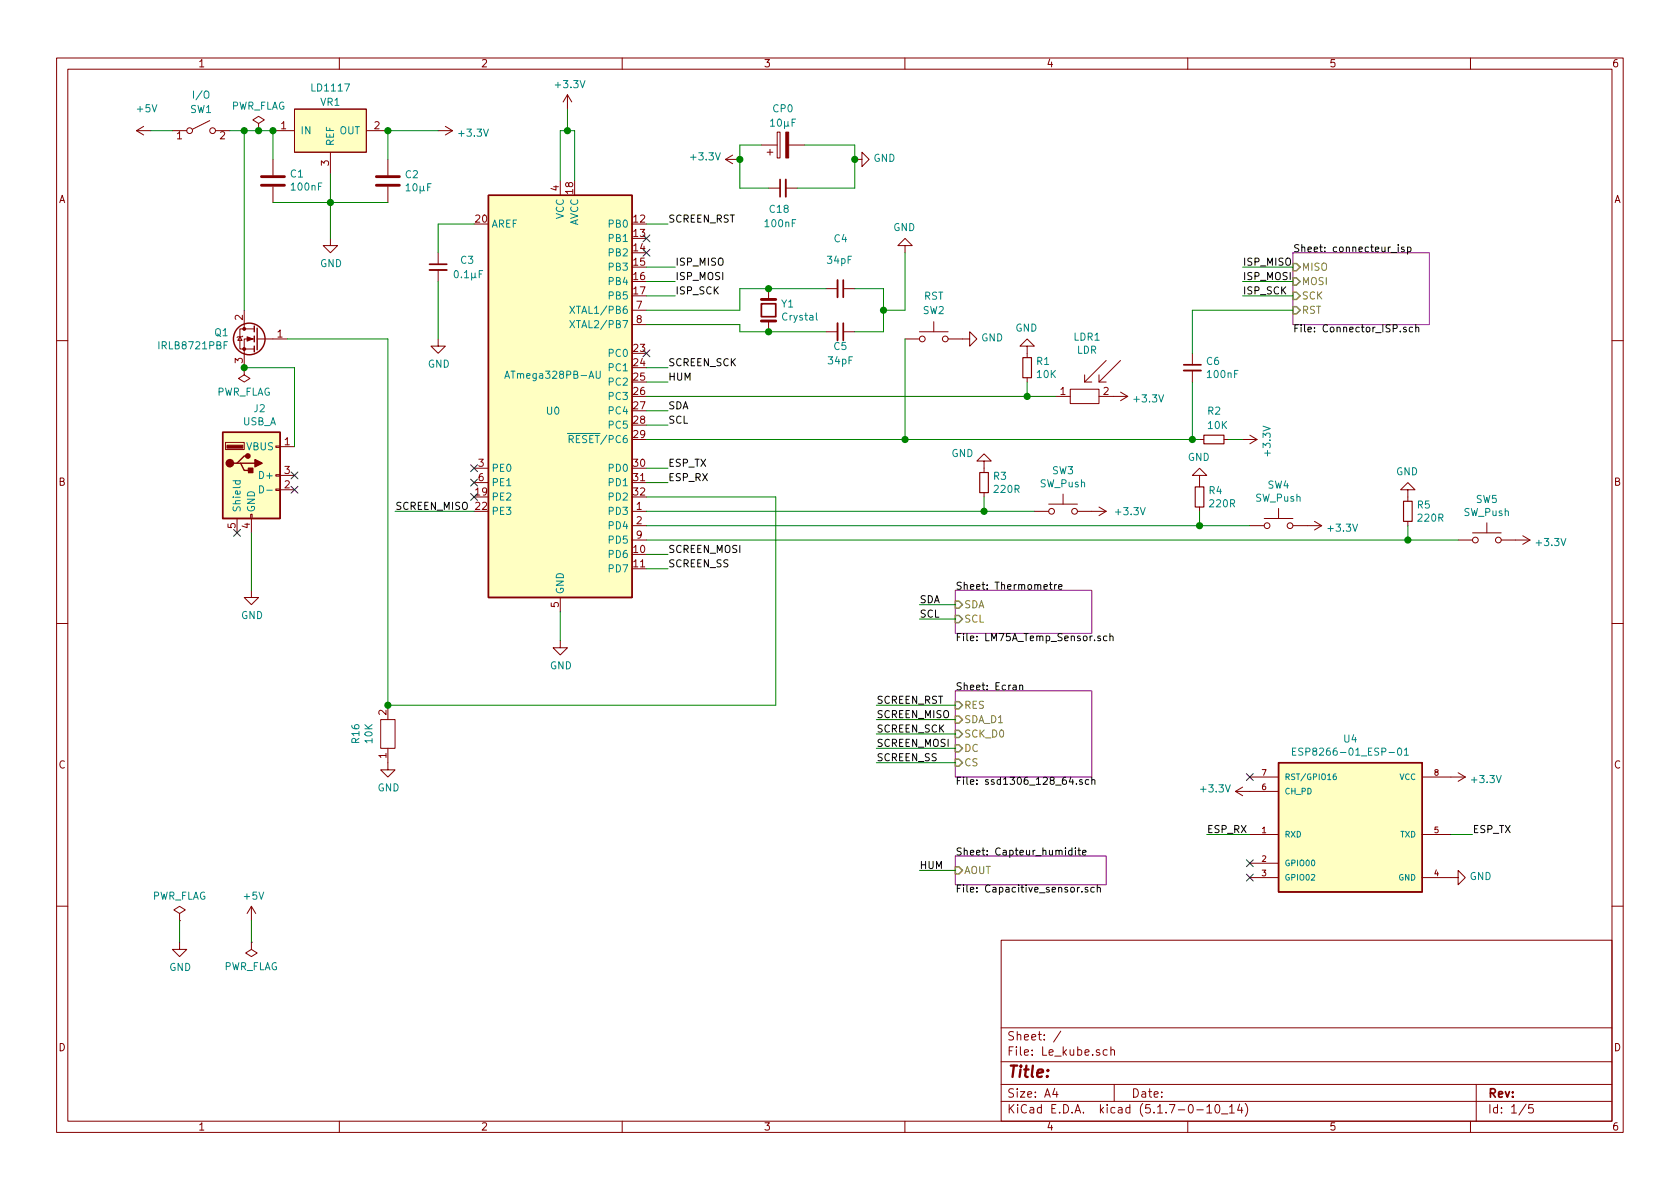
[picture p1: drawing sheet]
<svg xmlns="http://www.w3.org/2000/svg" width="297mm" height="210mm" viewBox="0 0 297 210" stroke-linecap="round" stroke-linejoin="round" font-family="sans-serif">
<g fill="none" stroke="#840000" stroke-width=".18">
<path d="M10 10.3h277v189.9h-277zM12 12.2h273v186.1h-273zM52.1 19.3h12.7v7.6h-12.7zM60 10.3v1.9M100.3 16.8l-.7 1.2M100.3 16.8v2.5M100.3 16.8l.8 1.2M110 10.3v1.9M160 10.3v1.9M210 10.3v1.9M260 10.3v1.9M24.1 23.1l1.3 .8"/>
<path d="M24.1 23.1h2.6M25.4 22.3l-1.3 .8M30.5 23.1h2.5M37.1 21.3l-3.1 1.6M38.1 23.1h2.5M45.7 21.8l1-.6-1-.6-1 .6 1 .6v1.3M45.7 23.1h.1M48.3 23.1h3.8M48.3 28.2v2.8M48.3 33v2.8M58.4 26.9v3.8M64.8 23.1h3.8"/>
<path d="M68.6 28.2v2.8M68.6 33v2.8M77.5 23.1h2.5M78.7 22.3l1.3 .8M80 23.1l-1.3 .8M99.1 32v2.5M128.3 28.2l1.2 .8M128.3 28.2h2.5M129.5 27.4l-1.2 .8M134.6 25.6h2.8M135.6 26.9h1.1M135.9 33.3h2"/>
<path d="M136.1 26.4v1M137.4 23.4h.5v4.5h-.5zM138.9 33.3h2.1M139.4 25.6h2.8M151.1 28.2h1.3v-1.3l1.3 1.3-1.3 1.3v-1.3M42.4 59.6l.4 .6h-.8zM42.9 59.4l-.1 .2h-.8l-.1 .1M43.2 54.9v3.3M45 59.9h-1.8v5.1M45 58.2h-2.6v3.5h2.6M45.5 59.9h5.3M58.4 42.2v1.2h1.3l-1.3 1.3-1.3-1.3h1.3"/>
<path d="M77.5 59.9v1.3h1.2l-1.2 1.3-1.3-1.3h1.3M77.5 44.7v2M77.5 47.7v2.1M111.8 54.9h2.5M111.8 57.4h2.5M135.9 51v2M135.9 56.8v1.9M146 58.7h2.1M146 51h2.1M149.1 58.7h2M149.1 51h2M160 43.4h1.3l-1.3-1.2-1.3 1.2h1.3v1.3"/>
<path d="M160 59.9h2.6M162.6 58.7h5M165.1 56.9v1.8M167.6 59.9h3.8v-1.2l1.3 1.2-1.3 1.3v-1.3M10 60.2h2M39.9 78.2h3.3v1.3h-3.3zM43.2 65v1.3l1 .6-1 .7-1-.7 1-.6M43.2 65h.1M48.8 78.9h.7v.2h-.7zM49.5 79h2.6M181.6 61.2h1.3l-1.3-1.3-1.3 1.3h1.3v2M181.6 66.8v.8"/>
<path d="M186.7 70.1h2.5M189.2 68.8h5.1v2.6h-5.1zM191.8 67.6h1.2M194.3 70.1h5.1M194.3 67.6h1.3M195.6 63.7l-3.8 3.9v-1.3M198.1 63.7l-3.8 3.9v-1.3M198.1 69.3l1.3 .8M199.4 70.1l-1.3 .8M210.8 62.5v2M210.8 65.5v2.1M212.1 77.7h.8"/>
<path d="M216.4 77.7h.8M219.7 77.7h2.5M221 77l1.2 .7M222.2 77.7l-1.2 .8M285 60.2h2M41.9 91.7v2.5M44.3 90.9h.3v.8h-.3zM44.4 91.7v2.5M48.8 86.5h.7v.2h-.7zM48.8 83.9h.7v.3h-.7zM49.5 86.6h2.6M49.5 84.1h2.6"/>
<path d="M83.8 82.8h2.6M83.8 85.3h2.6M111.8 95.5h2.5M111.8 93h2.5M111.8 90.4h2.5M174 81.5h1.3l-1.3-1.2-1.3 1.2h1.3v2.1M174 87.1v.8M182.9 90.4h2.5M185.4 89.1h5.1M188 87.4v1.7M190.5 90.4h5.1M194.3 89.7l1.3 .7"/>
<path d="M195.6 90.4l-1.3 .8M212.1 84.1h1.3l-1.3-1.3-1.3 1.3h1.3v2M212.1 89.7v.7M221 93h2.5M223.5 91.7h5.1M226.1 89.9v1.8M228.6 93h5.1M232.4 92.2l1.3 .8M233.7 93l-1.3 .7M248.9 86.6h1.3l-1.3-1.3-1.3 1.3h1.3v2M248.9 92.2v.8M257.8 95.5h2.5"/>
<path d="M260.3 94.2h5.1M262.9 92.5v1.7M265.4 95.5h5.1M269.2 94.7l1.3 .8M270.5 95.5l-1.3 .8M10 110.3h2M44.4 104.4v1.3h1.3l-1.3 1.2-1.2-1.2h1.2M99.1 113.3v1.2h1.2l-1.2 1.3-1.3-1.3h1.3M99.1 105.7v2.5M285 110.3h2M67.3 127.2h2.5v5.1h-2.5zM68.6 132.3v3.8h1.2l-1.2 1.3-1.3-1.3h1.3"/>
<path d="M68.6 124.7v2.5M218.4 139.9l1.3 .8M218.4 139.9h7.7M219.7 139.2l-1.3 .7M221 137.4h5.1M251.5 137.4h7.6M257.8 136.6l1.3 .8M259.1 137.4l-1.3 .8M221 147.6h5.1M221 152.6h5.1M221 155.2h5.1M251.5 155.2h6.3v-1.3l1.3 1.3-1.3 1.3v-1.3"/>
<path d="M251.5 147.6h5M10 160.2h2M31.7 166.6v1.3h1.3l-1.3 1.3-1.2-1.3h1.2M31.7 161.5l1.1-.6-1.1-.6-1 .6 1 .6v1.3M31.7 162.8h.1M44.4 166.6v1.3l1.1 .6-1.1 .7-1-.7 1-.6M44.4 166.6h.1M44.4 160.3l-.7 1.2M44.4 160.3v2.5M44.4 160.3l.8 1.2M177 166.3h108v32h-108zM285 160.2h2"/>
<path d="M60 198.3v1.9M110 198.3v1.9M160 198.3v1.9M177 194.8h108M177 191.8h108M177 187.8h108M177 181.8h108M186.5 192.5l-.4 1h1M186.8 193v1M187.6 182.3l-1.3 2M195.8 185.7l-.5-.1-.3 .3 .1 .6 .2 .1 .5-.1M196.4 185.7h.1a.37 .37 0 0 1 .6 .1v.8"/>
<path d="M196.4 185.1v1.5M197 191.8v3M210 198.3v1.9M211.6 196.3h1.2M213.4 195.8l.4-.5v1.5M213.4 196.8h.8M215 195.4l.3-.1a.94 .94 0 0 1 0 1.5 .8 .8 0 0 1-.6-.6 .8 .8 0 0 1 .3-.8zM216 197h1.1M217.4 195.8l.4-.5v1.5M217.4 196.8h.8M219.2 195.2l-.4 1.1h.9M219.5 195.8v1"/>
<path d="M220.2 195.1a1.71 1.71 0 0 1 0 2.3M260 198.3v1.9M261 191.8v6.5M269.8 195.2l-1.2 2M271 195.3h-.7v.7l.2-.1 .5 .1 .1 .2-.1 .5-.2 .1-.5-.1"/>
<circle cx="33.5" cy="23.1" r=".51"/>
<circle cx="37.6" cy="23.1" r=".51"/>
<circle cx="163.1" cy="59.9" r=".51"/>
<circle cx="167.1" cy="59.9" r=".51"/>
<circle cx="185.9" cy="90.4" r=".51"/>
<circle cx="190" cy="90.4" r=".51"/>
<circle cx="224" cy="93" r=".51"/>
<circle cx="228.1" cy="93" r=".51"/>
<circle cx="260.9" cy="95.5" r=".51"/>
<circle cx="264.9" cy="95.5" r=".51"/>
</g>
<path d="M228.6 44.7h24.1v12.7h-24.1zM168.9 104.4h24.1v7.6h-24.1zM168.9 122.2h24.1v15.2h-24.1zM168.9 151.4h26.7v5.1h-26.7z" fill="none" stroke="#840084" stroke-width=".18"/>
<g fill="none" stroke="#000" stroke-width=".18">
<path d="M245.9 44.6h1M247.2 43.3v.1M247.2 43.7v.8M248.3 43.7h-.3l-.2 .2v.1l.5 .2v.3h-.5M248.6 57.9h-.3l-.2 .1 .1 .2 .4 .1v.3h-.5M248.9 43.7h.3l.3 .2-.1 .6h-.5M248.9 43.7v1.3M249.8 57.9h-.4l-.2 .2 .1 .5h.5M250.3 58l.2-.1h.3l.1 .8M250.3 57.4v1.3M185.5 103.4h.5M185.7 102.9v1.1l.3 .2"/>
<path d="M186.5 103.4v.8M186.8 103.4h-.2l-.1 .2M187.2 103.8l.6-.1-.1-.3h-.3l-.2 .2v.6h.5M194.6 112.5h-.3l-.2 .1v.2l.5 .1v.4h-.5M195.7 112.5h-.3l-.3 .2 .1 .6h.5M196.2 112.6l.2-.1h.3l.1 .8M196.2 112v1.3M179.1 121.2h.5l.1 .8M179.7 121.5h-.5l-.1 .2 .1 .3 .5-.1M180.3 121.3l.2-.1h.3v.8M180.3 121.2v.8M190.3 138.6v.1"/>
<path d="M191.3 137.9h-.2l-.2 .1v.2l.4 .1v.4h-.4M192.5 137.9h-.4l-.2 .2 .1 .6h.5M193 138l.2-.1h.3l.1 .8M193 137.4v1.3M189.5 150.4h-.3l-.3 .2 .2 .5h.4M189.5 149.9v1.3M190.1 149.9v.2M190.1 150.4v.8M190.6 150.4h.5M190.8 149.9v1.1l.3 .2M191.3 157.6v.2M191.4 150.8l.6-.1-.1-.3h-.3l-.2 .1 .1 .6h.4"/>
<path d="M192.3 157l-.3-.1-.2 .2 .1 .2 .4 .1v.3h-.5M193.5 157l-.4-.1-.2 .2 .1 .6h.5M194 157l.2-.1 .3 .1 .1 .8M194 156.5v1.3"/>
</g>
<path d="M228.6 46.6h.6l.7 .6-.7 .7h-.6zM228.6 51.7h.6l.7 .6-.7 .7h-.6zM228.6 49.1h.6l.7 .7-.7 .6h-.6zM228.6 54.2h.6l.7 .7-.7 .6h-.6zM168.9 106.3h.6l.7 .6-.7 .7h-.6zM168.9 108.8h.6l.7 .7-.7 .6h-.6zM168.9 134.2h.6l.7 .7-.7 .6h-.6zM168.9 131.7h.6l.7 .6-.7 .7h-.6zM168.9 124.1h.6l.7 .6-.7 .6h-.6zM168.9 126.6h.6l.7 .6-.7 .7h-.6zM168.9 129.2h.6l.7 .6-.7 .6h-.6zM168.9 153.3h.6l.7 .6-.7 .7h-.6z" fill="none" stroke="#848400" stroke-width=".25"/>
<path d="M180.8 63.2h1.6v3.6h-1.6zM212.9 77h3.5v1.5h-3.5zM173.2 83.6h1.6v3.5h-1.6zM211.3 86.1h1.6v3.6h-1.6zM248.2 88.6h1.5v3.6h-1.5z" fill="none" stroke="#840000" stroke-width=".2"/>
<path d="M46.2 32.8h4.1M46.2 31.2h4.1M66.5 32.8h4.1M66.5 31.2h4.1M134.6 53h2.6M134.6 56.8h2.6" fill="none" stroke="#840000" stroke-width=".51"/>
<g fill="#840000" stroke="#840000" stroke-width=".18">
<path d="M138.9 23.4h.5v4.5h-.5z"/>
<path d="M43.7 59.6l1 .3-1 .4z"/>
<path d="M40.1 78.7h2.8v.5h-2.8z"/>
<circle cx="43.2" cy="61.7" r=".25"/>
<circle cx="43.2" cy="58.2" r=".25"/>
</g>
<path d="M138.9 31.7v3.1M75.9 47.7h3.1M148.1 49.5v3.1M148.1 57.1v3.1M209.3 65.5h3" fill="none" stroke="#840000" stroke-width=".33"/>
<path d="M137.9 31.7v3.1M75.9 46.7h3.1M134.6 53.7h2.6v2.3h-2.6zM149.1 49.5v3.1M149.1 57.1v3.1M209.3 64.5h3" fill="none" stroke="#840000" stroke-width=".3"/>
<g fill="none" stroke="#008484" stroke-width=".18">
<path d="M100.8 54.1l.8 1.3M100.8 56.7l.8 1.3M101.6 54.1l-.8 1.3M101.6 56.7l-.8 1.3M144.3 55.3v1.1l.2 .2M40.2 60.4h-.6v1.3M89.3 66.9l.4-1.3 .4 1.3M89.4 66.5h.6M100.3 76.7h1.3M100.6 77.7l.6-.1 .2-.2-.1-.3-.2-.1h-.5v1.3M100.9 77.7l.5 .6M105.4 65.6v1.1l.2 .2h.3l.2-.2v-1.1"/>
<path d="M41.2 85h1.3M41.7 85l-.1 .4 .3 .2 .5-.1v-.5M45.9 85.9a.64 .64 0 0 1 .7 .6 .64 .64 0 0 1-.7 .7zM47.2 86.7h.9M228.5 132.9h.5M229.1 132.3h-.6v1.2h.6M230.4 132.4l-.5-.1-.2 .1v.4l.5 .2 .2 .3-.3 .2h-.5M236.2 136.8l-.4 .1-.1 .8 .2 .2 .3-.1v-.5l-.3-.1-.2 .2M247.2 132.4l.2-.1a.67 .67 0 0 1 .4 .6 .67 .67 0 0 1-.4 .6l-.3-.2v-.2zM248.3 132.6l.4-.3v1.2M248.3 133.5h.7"/>
</g>
<g fill="#ffffc2" stroke="#ffffc2" stroke-width=".18">
<path d="M226.1 134.9h25.4v22.8h-25.4z"/>
<path d="M86.4 34.5h25.4v71.2h-25.4z"/>
<path d="M52.1 19.3h12.7v7.6h-12.7z"/>
<path d="M39.4 76.4h10.1v15.3h-10.1z"/>
</g>
<g fill="none" stroke="#840000" stroke-width=".25">
<path d="M86.4 34.5h25.4v71.2h-25.4zM45 57.7v1M45 59.4v1M45.5 58v3.8M39.4 76.4h10.1v15.3h-10.1zM45 61.2v1M41.9 81.9h.6l.7 1.3h1.2M42.5 81.9h2.6M43.8 80.6h-.6l-1.3 1.3h-.6M226.1 134.9h25.4v22.8h-25.4z"/>
<circle cx="44.1" cy="59.9" r="2.79"/>
</g>
<g fill="#840000" stroke="#840000" stroke-width=".25">
<path d="M43.9 82.8h.8v.8h-.8z"/>
<path d="M45.1 81.3l1.3 .6-1.3 .6z"/>
<circle cx="40.6" cy="81.9" r=".63"/>
<circle cx="43.8" cy="80.6" r=".38"/>
</g>
<g fill="none" stroke="#008400" stroke-width=".18">
<path d="M100.3 19.3v3.8M26.7 23.1h3.8M40.6 23.1h7.7v5.1M43.2 23.1v31.8M48.3 35.8h20.3M58.4 30.7v11.5M77.5 23.1h-8.9v5.1M83.8 39.6h-6.3v5.1M99.1 32v-8.9h2.5v8.9M114.3 39.6h3.8M134.6 25.6h-3.8v7.7h5.1M142.2 25.6h8.9v7.7h-10.1"/>
<path d="M50.8 59.9h17.8v64.8h68.6v-36.8h-22.9M77.5 49.8v10.1M114.3 47.2h5.1M114.3 49.8h5.1M114.3 52.3h5.1M114.3 57.4h16.5v1.3h15.2M146 51h-15.2v3.9h-16.5M151.1 51h5.1v7.7h-5.1M160 44.7v10.2h-3.8M160 59.9v17.8M219.7 47.2h8.9M219.7 49.8h8.9"/>
<path d="M219.7 52.3h8.9M228.6 54.9h-17.8v7.6M43.2 65h8.9v14M114.3 70.1h72.4M114.3 77.7h97.8M114.3 67.6h3.8M114.3 65h3.8M114.3 72.6h3.8M114.3 75.2h3.8M181.6 67.6v2.5M210.8 67.6v10.1M217.2 77.7h2.5"/>
<path d="M44.4 94.2v10.2M69.8 90.4h14M114.3 95.5h143.5M114.3 93h106.7M114.3 90.4h68.6M114.3 98h3.8M114.3 82.8h3.8M114.3 85.3h3.8M174 87.9v2.5M212.1 90.4v2.6M248.9 93v2.5M99.1 108.2v5.1"/>
<path d="M114.3 100.6h3.8M162.6 106.9h6.3M162.6 109.5h6.3M154.9 124.7h14M154.9 127.2h14M154.9 129.8h14M154.9 132.3h14M154.9 134.9h14M162.6 153.9h6.3M213.4 147.6h7.6M256.5 147.6h3.8M31.7 162.8v3.8"/>
<path d="M44.4 162.8v3.8"/>
</g>
<g fill="#008400" stroke="#008400" stroke-width=".25">
<circle cx="212.1" cy="93" r=".51"/>
<circle cx="174" cy="90.4" r=".51"/>
<circle cx="156.2" cy="54.9" r=".51"/>
<circle cx="100.3" cy="23.1" r=".51"/>
<circle cx="68.6" cy="23.1" r=".51"/>
<circle cx="130.8" cy="28.2" r=".51"/>
<circle cx="181.6" cy="70.1" r=".51"/>
<circle cx="151.1" cy="28.2" r=".51"/>
<circle cx="210.8" cy="77.7" r=".51"/>
<circle cx="248.9" cy="95.5" r=".51"/>
<circle cx="135.9" cy="58.7" r=".51"/>
<circle cx="48.3" cy="23.1" r=".51"/>
<circle cx="160" cy="77.7" r=".51"/>
<circle cx="135.9" cy="51" r=".51"/>
<circle cx="58.4" cy="35.8" r=".51"/>
<circle cx="45.7" cy="23.1" r=".51"/>
<circle cx="68.6" cy="124.7" r=".51"/>
<circle cx="43.2" cy="65" r=".51"/>
<circle cx="43.2" cy="23.1" r=".51"/>
</g>
<g fill="none" stroke="#000084" stroke-width=".18">
<path d="M113.7 44.1l1.2 1.2M113.7 41.5l1.2 1.3M114.9 44.1l-1.2 1.2M114.9 41.5l-1.2 1.3M113.7 61.9l1.2 1.2M114.9 61.9l-1.2 1.2M41.3 93.6l1.2 1.2M42.5 93.6l-1.2 1.2M51.5 83.5l1.2 1.2M51.5 86l1.2 1.2M52.7 83.5l-1.2 1.2M52.7 86l-1.2 1.2"/>
<path d="M83.2 82.2l1.2 1.2M83.2 84.7l1.2 1.2M83.2 87.3l1.2 1.2M84.4 82.2l-1.2 1.2M84.4 84.7l-1.2 1.2M84.4 87.3l-1.2 1.2M220.4 136.8l1.2 1.2M221.6 136.8l-1.2 1.2M220.4 152l1.2 1.3M220.4 154.6l1.2 1.2M221.6 152l-1.2 1.3M221.6 154.6l-1.2 1.2"/>
</g>
<text font-size="2.8" fill="#840000" x="178" y="190.5">Title:</text>
<g font-size="2.1" fill="#840000">
<text x="178" y="184">Sheet: /</text>
<text x="178" y="186.7">File: Le_kube.sch</text>
<text x="178" y="196.9">KiCad E.D.A. kicad (5.1.7-0-10_14)</text>
<text x="178" y="194.1">Size: A4</text>
<text x="200" y="194.1">Date:</text>
<text x="263" y="194.1">Rev:</text>
<text x="263" y="196.9">Id: 1/5</text>
</g>
<g font-size="1.8" fill="#840000">
<text x="35" y="11.9">1</text>
<text x="85" y="11.9">2</text>
<text x="135" y="11.9">3</text>
<text x="185" y="11.9">4</text>
<text x="235" y="11.9">5</text>
<text x="285" y="11.9">6</text>
<text x="49.7" y="22.9">1</text>
<text x="66.2" y="22.9">2</text>
<text x="31.3" y="24.6">1</text>
<text x="38.9" y="24.6">2</text>
<text x="58.2" y="29.3" transform="rotate(-90 58.2 29.3)">3</text>
<text x="10.4" y="35.9">A</text>
<text x="98.8" y="33.8" transform="rotate(-90 98.8 33.8)">4</text>
<text x="101.3" y="34.2" transform="rotate(-90 101.3 34.2)">18</text>
<text x="285.4" y="35.9">A</text>
<text x="84.1" y="39.4">20</text>
<text x="112.1" y="39.4">12</text>
<text x="112.1" y="41.9">13</text>
<text x="112.1" y="44.4">14</text>
<text x="112.1" y="47">15</text>
<text x="112.1" y="49.5">16</text>
<text x="112.1" y="52.1">17</text>
<text x="42.9" y="56.6" transform="rotate(-90 42.9 56.6)">2</text>
<text x="49" y="59.7">1</text>
<text x="112.5" y="54.6">7</text>
<text x="112.5" y="57.1">8</text>
<text x="42.9" y="64.2" transform="rotate(-90 42.9 64.2)">3</text>
<text x="112.1" y="62.2">23</text>
<text x="112.1" y="64.8">24</text>
<text x="112.1" y="67.3">25</text>
<text x="112.1" y="69.8">26</text>
<text x="187.5" y="69.8">1</text>
<text x="195.1" y="69.8">2</text>
<text x="112.1" y="72.4">27</text>
<text x="112.1" y="74.9">28</text>
<text x="112.1" y="77.5">29</text>
<text x="50.3" y="78.7">1</text>
<text x="50.3" y="83.8">3</text>
<text x="84.6" y="82.5">3</text>
<text x="112.1" y="82.5">30</text>
<text x="10.4" y="85.9">B</text>
<text x="50.3" y="86.4">2</text>
<text x="84.1" y="87.6">19</text>
<text x="84.6" y="85.1">6</text>
<text x="112.1" y="85.1">31</text>
<text x="112.1" y="87.6">32</text>
<text x="285.4" y="85.9">B</text>
<text x="41.7" y="93.4" transform="rotate(-90 41.7 93.4)">5</text>
<text x="44.2" y="93.4" transform="rotate(-90 44.2 93.4)">4</text>
<text x="84.1" y="90.2">22</text>
<text x="112.5" y="90.2">1</text>
<text x="112.5" y="92.7">2</text>
<text x="112.5" y="95.2">9</text>
<text x="112.1" y="97.8">10</text>
<text x="112.1" y="100.3">11</text>
<text x="98.8" y="107.4" transform="rotate(-90 98.8 107.4)">5</text>
<text x="68.3" y="126.5" transform="rotate(-90 68.3 126.5)">2</text>
<text x="10.4" y="135.9">C</text>
<text x="68.3" y="134.1" transform="rotate(-90 68.3 134.1)">1</text>
<text x="285.4" y="135.9">C</text>
<text x="10.4" y="185.9">D</text>
<text x="285.4" y="185.9">D</text>
<text x="35" y="199.9">1</text>
<text x="85" y="199.9">2</text>
<text x="135" y="199.9">3</text>
<text x="185" y="199.9">4</text>
<text x="235" y="199.9">5</text>
<text x="285" y="199.9">6</text>
</g>
<g font-size="1.8" fill="#008484">
<text x="34.4" y="17.4">I/O</text>
<text x="55.3" y="16.2">LD1117</text>
<text x="98.4" y="15.6">+3.3V</text>
<text x="24.3" y="19.9">+5V</text>
<text x="33.7" y="20">SW1</text>
<text x="40.8" y="19.4">PWR_FLAG</text>
<text x="53.1" y="23.7">IN</text>
<text x="56.7" y="18.7">VR1</text>
<text x="60" y="23.7">OUT</text>
<text x="136.4" y="22.4">10µF</text>
<text x="136.7" y="19.9">CP0</text>
<text x="59.1" y="25.9" transform="rotate(-90 59.1 25.9)">REF</text>
<text x="81.3" y="24.2">+3.3V</text>
<text x="122.3" y="28.4">+3.3V</text>
<text x="154.4" y="28.6">GND</text>
<text x="51.4" y="31.4">C1</text>
<text x="51.6" y="33.7">100nF</text>
<text x="71.7" y="31.5">C2</text>
<text x="71.9" y="33.8">10µF</text>
<text x="86.9" y="40.3">AREF</text>
<text x="99.7" y="38.8" transform="rotate(-90 99.7 38.8)">VCC</text>
<text x="102.2" y="40.1" transform="rotate(-90 102.2 40.1)">AVCC</text>
<text x="107.8" y="40.3">PB0</text>
<text x="135.4" y="40.2">100nF</text>
<text x="136.1" y="37.6">C18</text>
<text x="157.9" y="40.9">GND</text>
<text x="56.6" y="47.2">GND</text>
<text x="81.5" y="46.7">C3</text>
<text x="107.8" y="42.8">PB1</text>
<text x="107.8" y="45.3">PB2</text>
<text x="107.8" y="47.9">PB3</text>
<text x="146.4" y="46.7">34pF</text>
<text x="147.5" y="42.8">C4</text>
<text x="80.5" y="49.2">0.1µF</text>
<text x="107.8" y="50.4">PB4</text>
<text x="107.8" y="53">PB5</text>
<text x="163.3" y="53">RST</text>
<text x="38" y="59.5">Q1</text>
<text x="101.7" y="55.5">XTAL1/PB6</text>
<text x="101.7" y="58">XTAL2/PB7</text>
<text x="138.2" y="54.4">Y1</text>
<text x="138.4" y="56.7">Crystal</text>
<text x="163.2" y="55.5">SW2</text>
<text x="179.5" y="58.6">GND</text>
<text x="28.3" y="61.8">IRLB8721PBF</text>
<text x="75.6" y="65">GND</text>
<text x="107.8" y="63.1">PC0</text>
<text x="107.8" y="65.7">PC1</text>
<text x="146.5" y="64.4">34pF</text>
<text x="147.5" y="61.9">C5</text>
<text x="173.5" y="60.4">GND</text>
<text x="183.3" y="64.5">R1</text>
<text x="189.9" y="60.2">LDR1</text>
<text x="190.4" y="62.6">LDR</text>
<text x="213.4" y="64.5">C6</text>
<text x="38.2" y="70">PWR_FLAG</text>
<text x="90" y="67">ATmega328PB-AU</text>
<text x="107.8" y="68.2">PC2</text>
<text x="107.8" y="70.7">PC3</text>
<text x="183.4" y="66.8">10K</text>
<text x="200.7" y="71.2">+3.3V</text>
<text x="213.6" y="66.8">100nF</text>
<text x="42.9" y="75.2">USB_A</text>
<text x="44.9" y="72.9">J2</text>
<text x="96.7" y="73.3">U0</text>
<text x="107.8" y="73.3">PC4</text>
<text x="107.8" y="75.8">PC5</text>
<text x="213.6" y="73.3">R2</text>
<text x="213.6" y="75.9">10K</text>
<text x="43.6" y="79.6">VBUS</text>
<text x="86.9" y="83.4">PE0</text>
<text x="101.4" y="78.4">RESET/PC6</text>
<text x="107.8" y="83.4">PD0</text>
<text x="168.2" y="80.8">GND</text>
<text x="186.1" y="83.9">SW3</text>
<text x="210" y="81.5">GND</text>
<text x="224.7" y="80.4" transform="rotate(-90 224.7 80.4)">+3.3V</text>
<text x="46.2" y="84.7">D+</text>
<text x="86.9" y="88.5">PE2</text>
<text x="86.9" y="86">PE1</text>
<text x="107.8" y="86">PD1</text>
<text x="107.8" y="88.5">PD2</text>
<text x="175.7" y="84.9">R3</text>
<text x="175.9" y="87.2">220R</text>
<text x="183.9" y="86.2">SW_Push</text>
<text x="213.8" y="87.4">R4</text>
<text x="214" y="89.7">220R</text>
<text x="222" y="88.7">SW_Push</text>
<text x="224.2" y="86.4">SW4</text>
<text x="246.8" y="84">GND</text>
<text x="250.6" y="89.9">R5</text>
<text x="261" y="88.9">SW5</text>
<text x="42.5" y="90.7" transform="rotate(-90 42.5 90.7)">Shield</text>
<text x="45.1" y="90.7" transform="rotate(-90 45.1 90.7)">GND</text>
<text x="86.9" y="91.1">PE3</text>
<text x="107.8" y="91.1">PD3</text>
<text x="107.8" y="93.6">PD4</text>
<text x="197.4" y="91.1">+3.3V</text>
<text x="235" y="94">+3.3V</text>
<text x="250.8" y="92.2">220R</text>
<text x="258.8" y="91.3">SW_Push</text>
<text x="107.8" y="98.7">PD6</text>
<text x="107.8" y="101.2">PD7</text>
<text x="107.8" y="96.1">PD5</text>
<text x="271.8" y="96.6">+3.3V</text>
<text x="99.7" y="105.2" transform="rotate(-90 99.7 105.2)">GND</text>
<text x="42.6" y="109.5">GND</text>
<text x="97.2" y="118.4">GND</text>
<text x="63.6" y="131.4" transform="rotate(-90 63.6 131.4)">R16</text>
<text x="65.9" y="131.4" transform="rotate(-90 65.9 131.4)">10K</text>
<text x="237.6" y="131.3">U4</text>
<text x="230.2" y="133.6">ESP8266-01_ESP-01</text>
<text x="66.8" y="139.9">GND</text>
<text x="212.5" y="140.1">+3.3V</text>
<text x="260.4" y="138.5">+3.3V</text>
<text x="259.8" y="155.6">GND</text>
<text x="26.8" y="159.1">PWR_FLAG</text>
<text x="43.2" y="159.1">+5V</text>
<text x="29.9" y="171.7">GND</text>
<text x="39.5" y="171.6">PWR_FLAG</text>
</g>
<g font-size="1.8">
<text x="118.1" y="39.4">SCREEN_RST</text>
<text x="119.4" y="47">ISP_MISO</text>
<text x="219.7" y="47">ISP_MISO</text>
<text x="228.6" y="44.6">Sheet: connecteur_isp</text>
<text x="119.4" y="49.5">ISP_MOSI</text>
<text x="119.4" y="52.1">ISP_SCK</text>
<text x="219.7" y="49.5">ISP_MOSI</text>
<text x="219.7" y="52.1">ISP_SCK</text>
<text x="228.6" y="58.8">File: Connector_ISP.sch</text>
<text x="118.1" y="64.8">SCREEN_SCK</text>
<text x="118.1" y="67.3">HUM</text>
<text x="118.1" y="74.9">SCL</text>
<text x="118.1" y="72.4">SDA</text>
<text x="118.1" y="82.5">ESP_TX</text>
<text x="118.1" y="85.1">ESP_RX</text>
<text x="69.8" y="90.2">SCREEN_MISO</text>
<text x="118.1" y="97.8">SCREEN_MOSI</text>
<text x="118.1" y="100.3">SCREEN_SS</text>
<text x="162.6" y="106.7">SDA</text>
<text x="168.9" y="104.3">Sheet: Thermometre</text>
<text x="162.6" y="109.2">SCL</text>
<text x="168.9" y="113.4">File: LM75A_Temp_Sensor.sch</text>
<text x="154.9" y="124.5">SCREEN_RST</text>
<text x="168.9" y="122.1">Sheet: Ecran</text>
<text x="154.9" y="129.5">SCREEN_SCK</text>
<text x="154.9" y="127">SCREEN_MISO</text>
<text x="154.9" y="132.1">SCREEN_MOSI</text>
<text x="154.9" y="134.6">SCREEN_SS</text>
<text x="168.9" y="138.8">File: ssd1306_128_64.sch</text>
<text x="213.4" y="147.3">ESP_RX</text>
<text x="260.3" y="147.3">ESP_TX</text>
<text x="162.6" y="153.7">HUM</text>
<text x="168.9" y="151.3">Sheet: Capteur_humidite</text>
<text x="168.9" y="157.8">File: Capacitive_sensor.sch</text>
</g>
<g font-size="1.8" fill="#848400">
<text x="230.1" y="47.9">MISO</text>
<text x="230.1" y="53">SCK</text>
<text x="230.1" y="50.4">MOSI</text>
<text x="230.1" y="55.5">RST</text>
<text x="170.4" y="107.6">SDA</text>
<text x="170.4" y="110.1">SCL</text>
<text x="170.4" y="125.3">RES</text>
<text x="170.4" y="127.9">SDA_D1</text>
<text x="170.4" y="130.4">SCK_D0</text>
<text x="170.4" y="135.5">CS</text>
<text x="170.4" y="133">DC</text>
<text x="170.4" y="154.6">AOUT</text>
</g>
<g font-size="1.4" fill="#840000">
<text x="223.1" y="137.2">7</text>
<text x="253.6" y="137.2">8</text>
<text x="223.1" y="139.7">6</text>
<text x="223.1" y="147.3">1</text>
<text x="253.6" y="147.3">5</text>
<text x="223.1" y="152.4">2</text>
<text x="223.1" y="154.9">3</text>
<text x="253.6" y="154.9">4</text>
</g>
<g font-size="1.4" fill="#008484">
<text x="227.1" y="137.9">RST/GPIO16</text>
<text x="247.4" y="137.9">VCC</text>
<text x="227.1" y="140.5">CH_PD</text>
<text x="227.1" y="148.1">RXD</text>
<text x="247.6" y="148.1">TXD</text>
<text x="227.1" y="153.2">GPIO00</text>
<text x="227.1" y="155.7">GPIO02</text>
<text x="247.3" y="155.7">GND</text>
</g>
</svg>
